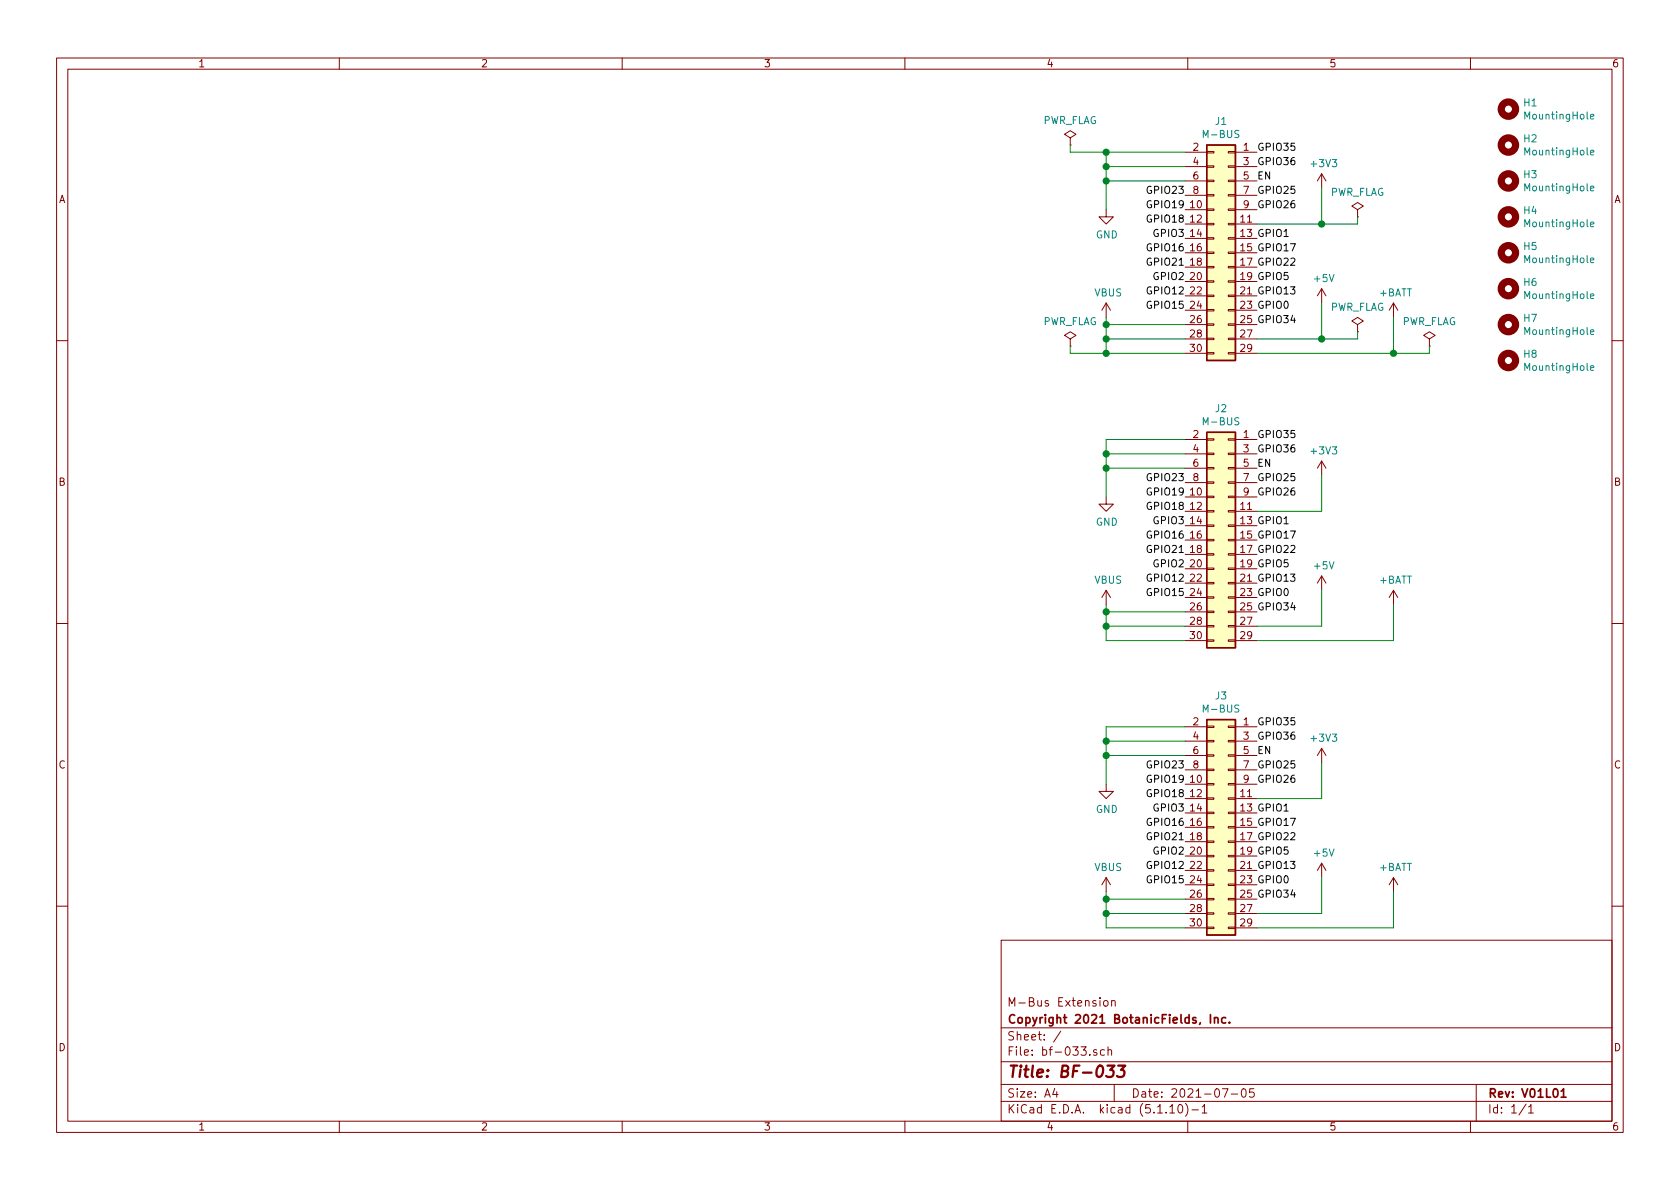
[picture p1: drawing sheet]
<svg xmlns="http://www.w3.org/2000/svg" width="297mm" height="210mm" viewBox="0 0 297 210" stroke-linecap="round" stroke-linejoin="round" font-family="sans-serif">
<g fill="none" stroke="#840000" stroke-width=".18">
<path d="M10 10.3h277v189.9h-277zM12 12.2h273v186.1h-273zM60 10.3v1.9M110 10.3v1.9M160 10.3v1.9M210 10.3v1.9M260 10.3v1.9M189.2 24.4l1-.7-1-.6-1 .6 1 .7v1.2M189.2 25.6h.1M195.6 37.1v1.2h1.2l-1.2 1.3-1.3-1.3h1.3M209.5 26.9h3.9M209.5 37.1h3.9"/>
<path d="M209.5 39.6h3.9M209.5 29.5h3.9M209.5 32h3.9M209.5 34.5h3.9M213.4 39.5h1.2v.2h-1.2zM213.4 37h1.2v.2h-1.2zM213.4 34.4h1.2v.3h-1.2zM213.4 31.9h1.2v.2h-1.2zM213.4 29.3h1.2v.3h-1.2zM213.4 26.8h1.2v.2h-1.2zM217.2 39.5h1.2v.2h-1.2zM217.2 37h1.2v.2h-1.2z"/>
<path d="M217.2 34.4h1.2v.3h-1.2zM217.2 31.9h1.2v.2h-1.2zM217.2 29.3h1.2v.3h-1.2zM217.2 26.8h1.2v.2h-1.2zM218.4 26.9h3.8M218.4 37.1h3.8M218.4 39.6h3.8M218.4 29.5h3.8M218.4 32h3.8M218.4 34.5h3.8M233.7 30.7v2.6M233.7 30.7l-.8 1.3"/>
<path d="M233.7 30.7l.7 1.3M240 37.1l1-.7-1-.6-1 .6 1 .7v1.2M240 38.3h.1M189.2 59.9l1-.6-1-.6-1 .6 1 .6v1.3M195.6 53.6v2.5M195.6 53.6l-.8 1.3M195.6 53.6l.7 1.3M209.5 42.2h3.9M209.5 44.7h3.9M209.5 47.2h3.9M209.5 49.8h3.9M209.5 52.3h3.9"/>
<path d="M209.5 54.9h3.9M209.5 57.4h3.9M209.5 59.9h3.9M213.4 49.7h1.2v.2h-1.2zM213.4 52.2h1.2v.2h-1.2zM213.4 54.7h1.2v.3h-1.2zM213.4 57.3h1.2v.2h-1.2zM213.4 59.8h1.2v.3h-1.2zM213.4 47.1h1.2v.3h-1.2zM213.4 42h1.2v.3h-1.2zM213.4 44.6h1.2v.2h-1.2zM217.2 49.7h1.2v.2h-1.2z"/>
<path d="M217.2 52.2h1.2v.2h-1.2zM217.2 54.7h1.2v.3h-1.2zM217.2 57.3h1.2v.2h-1.2zM217.2 59.8h1.2v.3h-1.2zM217.2 47.1h1.2v.3h-1.2zM217.2 42h1.2v.3h-1.2zM217.2 44.6h1.2v.2h-1.2zM218.4 42.2h3.8M218.4 44.7h3.8M218.4 47.2h3.8M218.4 49.8h3.8M218.4 52.3h3.8"/>
<path d="M218.4 54.9h3.8M218.4 57.4h3.8M218.4 59.9h3.8M233.7 51v2.6M233.7 51l-.8 1.3M233.7 51l.7 1.3M240 57.4l1-.6-1-.7-1 .7 1 .6v1.3M240 58.7h.1M246.4 53.6v2.5M246.4 53.6l-.8 1.3M246.4 53.6l.7 1.3M252.7 59.9l1-.6-1-.6-1 .6 1 .6v1.3"/>
<path d="M10 60.2h2M189.2 61.2h.1M209.5 62.5h3.9M209.5 77.7h3.9M213.4 62.4h1.2v.2h-1.2zM213.4 77.6h1.2v.2h-1.2zM217.2 62.4h1.2v.2h-1.2zM217.2 77.6h1.2v.2h-1.2zM218.4 62.5h3.8M218.4 77.7h3.8M252.7 61.2h.1M285 60.2h2"/>
<path d="M195.6 87.9v1.2h1.2l-1.2 1.3-1.3-1.3h1.3M209.5 87.9h3.9M209.5 90.4h3.9M209.5 93h3.9M209.5 95.5h3.9M209.5 98h3.9M209.5 80.3h3.9M209.5 82.8h3.9M209.5 85.3h3.9M213.4 97.9h1.2v.3h-1.2zM213.4 92.8h1.2v.3h-1.2zM213.4 90.3h1.2v.2h-1.2z"/>
<path d="M213.4 87.8h1.2v.2h-1.2zM213.4 85.2h1.2v.3h-1.2zM213.4 95.4h1.2v.2h-1.2zM213.4 82.7h1.2v.2h-1.2zM213.4 80.1h1.2v.3h-1.2zM217.2 97.9h1.2v.3h-1.2zM217.2 92.8h1.2v.3h-1.2zM217.2 90.3h1.2v.2h-1.2zM217.2 87.8h1.2v.2h-1.2zM217.2 85.2h1.2v.3h-1.2zM217.2 95.4h1.2v.2h-1.2zM217.2 82.7h1.2v.2h-1.2z"/>
<path d="M217.2 80.1h1.2v.3h-1.2zM218.4 87.9h3.8M218.4 90.4h3.8M218.4 93h3.8M218.4 95.5h3.8M218.4 98h3.8M218.4 80.3h3.8M218.4 82.8h3.8M218.4 85.3h3.8M233.7 81.5v2.6M233.7 81.5l-.8 1.3M233.7 81.5l.7 1.3"/>
<path d="M10 110.3h2M195.6 104.4v2.5M195.6 104.4l-.8 1.3M195.6 104.4l.7 1.3M209.5 100.6h3.9M209.5 103.1h3.9M209.5 105.7h3.9M209.5 108.2h3.9M209.5 110.7h3.9M209.5 113.3h3.9M213.4 100.5h1.2v.2h-1.2zM213.4 103h1.2v.2h-1.2z"/>
<path d="M213.4 105.5h1.2v.3h-1.2zM213.4 108.1h1.2v.2h-1.2zM213.4 110.6h1.2v.3h-1.2zM213.4 113.2h1.2v.2h-1.2zM217.2 100.5h1.2v.2h-1.2zM217.2 103h1.2v.2h-1.2zM217.2 105.5h1.2v.3h-1.2zM217.2 108.1h1.2v.2h-1.2zM217.2 110.6h1.2v.3h-1.2zM217.2 113.2h1.2v.2h-1.2zM218.4 100.6h3.8M218.4 103.1h3.8"/>
<path d="M218.4 105.7h3.8M218.4 108.2h3.8M218.4 110.7h3.8M218.4 113.3h3.8M233.7 101.8l-.8 1.3M233.7 101.8v2.6M233.7 101.8l.7 1.3M246.4 104.4l-.8 1.3M246.4 104.4v2.5M246.4 104.4l.7 1.3M285 110.3h2M195.6 138.7v1.2h1.2l-1.2 1.3-1.3-1.3h1.3"/>
<path d="M209.5 128.5h3.9M209.5 138.7h3.9M209.5 131.1h3.9M209.5 133.6h3.9M209.5 136.1h3.9M213.4 138.6h1.2v.2h-1.2zM213.4 136h1.2v.3h-1.2zM213.4 133.5h1.2v.2h-1.2zM213.4 130.9h1.2v.3h-1.2zM213.4 128.4h1.2v.2h-1.2zM217.2 138.6h1.2v.2h-1.2zM217.2 136h1.2v.3h-1.2z"/>
<path d="M217.2 133.5h1.2v.2h-1.2zM217.2 130.9h1.2v.3h-1.2zM217.2 128.4h1.2v.2h-1.2zM218.4 128.5h3.8M218.4 138.7h3.8M218.4 131.1h3.8M218.4 133.6h3.8M218.4 136.1h3.8M233.7 132.3v2.6M233.7 132.3l-.8 1.3M233.7 132.3l.7 1.3M195.6 155.2l-.8 1.3"/>
<path d="M195.6 155.2v2.5M195.6 155.2l.7 1.3M209.5 141.2h3.9M209.5 143.8h3.9M209.5 146.3h3.9M209.5 148.8h3.9M209.5 151.4h3.9M209.5 153.9h3.9M209.5 156.5h3.9M209.5 159h3.9M213.4 151.3h1.2v.2h-1.2zM213.4 153.8h1.2v.2h-1.2z"/>
<path d="M213.4 156.3h1.2v.3h-1.2zM213.4 158.9h1.2v.2h-1.2zM213.4 148.7h1.2v.3h-1.2zM213.4 143.6h1.2v.3h-1.2zM213.4 141.1h1.2v.2h-1.2zM213.4 146.2h1.2v.2h-1.2zM217.2 151.3h1.2v.2h-1.2zM217.2 153.8h1.2v.2h-1.2zM217.2 156.3h1.2v.3h-1.2zM217.2 158.9h1.2v.2h-1.2zM217.2 148.7h1.2v.3h-1.2zM217.2 143.6h1.2v.3h-1.2z"/>
<path d="M217.2 141.1h1.2v.2h-1.2zM217.2 146.2h1.2v.2h-1.2zM218.4 141.2h3.8M218.4 143.8h3.8M218.4 146.3h3.8M218.4 148.8h3.8M218.4 151.4h3.8M218.4 153.9h3.8M218.4 156.5h3.8M218.4 159h3.8M233.7 152.6v2.6M233.7 152.6l-.8 1.3"/>
<path d="M233.7 152.6l.7 1.3M246.4 155.2v2.5M246.4 155.2l-.8 1.3M246.4 155.2l.7 1.3M10 160.2h2M177 166.3h108v32h-108zM194.5 176.4v.2M194.5 176.9v1M195.2 177.1l.2-.2 .4 .2v.7l-.2 .1-.4-.1zM196.5 177.1l.3-.2 .3 .1 .1 .9M196.5 176.9v1M209.5 161.5h3.9"/>
<path d="M209.5 164.1h3.9M213.4 161.4h1.2v.3h-1.2zM213.4 164h1.2v.2h-1.2zM217.2 161.4h1.2v.3h-1.2zM217.2 164h1.2v.2h-1.2zM218.4 161.5h3.8M218.4 164.1h3.8M285 160.2h2M60 198.3v1.9M110 198.3v1.9M160 198.3v1.9M177 194.8h108"/>
<path d="M177 191.8h108M177 187.8h108M177 181.8h108M186.5 192.5l-.4 1h1M186.8 193v1M187.6 182.3l-1.3 2M193.9 185.7l-.4-.1-.2 .2 .1 .2 .5 .2v.3h-.6M195.3 185.7l-.5-.1-.2 .3v.6l.2 .1 .5-.1M195.9 185.7l.2-.1 .4 .1v.9M195.9 185.1v1.5M197 191.8v3M206.8 195.8l.5-.5v1.5"/>
<path d="M206.8 196.8h.9M208.5 195.4l.1-.1a.8 .8 0 0 1 .5 .8 .8 .8 0 0 1-.5 .7 1 1 0 0 1-.1-1.4zM209.6 195.1a1.71 1.71 0 0 1 0 2.3M210 198.3v1.9M210.7 196.3h1.2M212.5 195.8l.5-.5v1.5M212.5 196.8h.9M216.1 192.5h1l-.6 1.5M217.7 193.5h1.1M219.6 192.7l.4-.2a.94 .94 0 0 1 0 1.5 .82 .82 0 0 1-.4-1.3zM221.7 192.5h-.7l-.1 .7 .2-.1 .5 .1 .2 .2-.1 .5-.2 .1-.6-.1M260 198.3v1.9"/>
<path d="M261 191.8v6.5M269.8 195.2l-1.2 2M270.3 195.8l.4-.5v1.5M270.3 196.8h.8"/>
</g>
<path d="M214 179.4v1.5M214.7 179.9v1M214.7 180.1l.2-.2 .4 .1 .1 .9M216.7 180l-.4-.1-.3 .3 .1 .6 .2 .1 .4-.1M217.4 180.8v.1M276 193l.5-.5v1.5M276 194h.9" fill="none" stroke="#840000" stroke-width=".3"/>
<path d="M195.8 188.4h1.3l-.8 .8a.48 .48 0 0 1 .6 .4l-.1 .5-.2 .2-.7 .1-.3-.1M197.7 188.4h1.3l-.8 .8a.49 .49 0 0 1 .6 .4v.5l-.3 .2-.7 .1-.3-.1" fill="none" stroke="#840000" stroke-width=".41"/>
<g fill="none" stroke="#840000" stroke-width="1.3">
<circle cx="266.7" cy="19.3" r="1.27"/>
<circle cx="266.7" cy="25.6" r="1.27"/>
<circle cx="266.7" cy="32" r="1.27"/>
<circle cx="266.7" cy="38.3" r="1.27"/>
<circle cx="266.7" cy="51" r="1.27"/>
<circle cx="266.7" cy="44.7" r="1.27"/>
<circle cx="266.7" cy="57.4" r="1.27"/>
<circle cx="266.7" cy="63.7" r="1.27"/>
</g>
<path d="M281.2 20.6l.6-.1v-.2l-.4-.1-.2 .2 .1 .6h.5M281.2 27l.6-.1v-.3h-.4l-.2 .1 .1 .7h.5M281.2 33.3l.6-.1v-.2l-.4-.1-.2 .2 .1 .6h.5M281.2 39.7l.6-.1v-.3h-.4l-.2 .1 .1 .7h.5M281.2 46l.6-.1v-.2l-.4-.1-.2 .2 .1 .6h.5M281.2 52.4l.6-.1v-.3h-.4l-.2 .1 .1 .7h.5M281.2 58.7l.6-.1v-.2l-.4-.1-.2 .2 .1 .6h.5M281.2 65.1l.6-.1v-.3h-.4l-.2 .1 .1 .7h.5" fill="none" stroke="#008484" stroke-width=".18"/>
<g fill="#ffffc2" stroke="#ffffc2" stroke-width=".18">
<path d="M213.4 25.6h5v38.1h-5z"/>
<path d="M213.4 76.4h5v38.1h-5z"/>
<path d="M213.4 127.2h5v38.1h-5z"/>
</g>
<path d="M213.4 25.6h5v38.1h-5zM213.4 76.4h5v38.1h-5zM213.4 127.2h5v38.1h-5z" fill="none" stroke="#840000" stroke-width=".25"/>
<g fill="none" stroke="#008400" stroke-width=".18">
<path d="M189.2 25.6v1.3h20.3M195.6 26.9v10.2M195.6 32h13.9M195.6 29.5h13.9M233.7 33.3v6.3M240 38.3v1.3h-17.8M195.6 56.1v6.4M195.6 59.9h13.9M195.6 57.4h13.9M233.7 53.6v6.3M240 58.7v1.2h-17.8M246.4 56.1v6.4"/>
<path d="M189.2 61.2v1.3h20.3M209.5 77.7h-13.9v10.2M252.7 61.2v1.3h-30.5M195.6 80.3h13.9M195.6 82.8h13.9M233.7 84.1v6.3h-11.5M195.6 110.7h13.9M195.6 106.9v6.4h13.9M195.6 108.2h13.9M233.7 104.4v6.3h-11.5M246.4 106.9v6.4h-24.2M195.6 133.6h13.9"/>
<path d="M195.6 131.1h13.9M209.5 128.5h-13.9v10.2M233.7 134.9v6.3h-11.5M195.6 157.7v6.4h13.9M195.6 159h13.9M233.7 155.2v6.3h-11.5M246.4 157.7v6.4h-24.2M195.6 161.5h13.9"/>
</g>
<g fill="#008400" stroke="#008400" stroke-width=".25">
<circle cx="233.7" cy="59.9" r=".51"/>
<circle cx="195.6" cy="57.4" r=".51"/>
<circle cx="195.6" cy="29.5" r=".51"/>
<circle cx="195.6" cy="62.5" r=".51"/>
<circle cx="233.7" cy="39.6" r=".51"/>
<circle cx="195.6" cy="32" r=".51"/>
<circle cx="195.6" cy="59.9" r=".51"/>
<circle cx="246.4" cy="62.5" r=".51"/>
<circle cx="195.6" cy="161.5" r=".51"/>
<circle cx="195.6" cy="26.9" r=".51"/>
<circle cx="195.6" cy="108.2" r=".51"/>
<circle cx="195.6" cy="159" r=".51"/>
<circle cx="195.6" cy="110.7" r=".51"/>
<circle cx="195.6" cy="131.1" r=".51"/>
<circle cx="195.6" cy="82.8" r=".51"/>
<circle cx="195.6" cy="133.6" r=".51"/>
<circle cx="195.6" cy="80.3" r=".51"/>
</g>
<text font-size="2.8" fill="#840000" x="178" y="190.5">Title: BF-033</text>
<g font-size="2.1" fill="#840000">
<text x="178" y="178">M-Bus Extension</text>
<text x="178" y="184">Sheet: /</text>
<text x="178" y="181">Copyright 2021 BotanicFields, Inc.</text>
<text x="178" y="186.7">File: bf-033.sch</text>
<text x="178" y="196.9">KiCad E.D.A. kicad (5.1.10)-1</text>
<text x="178" y="194.1">Size: A4</text>
<text x="200" y="194.1">Date: 2021-07-05</text>
<text x="263" y="194.1">Rev: V01L01</text>
<text x="263" y="196.9">Id: 1/1</text>
</g>
<g font-size="1.8" fill="#840000">
<text x="35" y="11.9">1</text>
<text x="85" y="11.9">2</text>
<text x="135" y="11.9">3</text>
<text x="185" y="11.9">4</text>
<text x="235" y="11.9">5</text>
<text x="285" y="11.9">6</text>
<text x="211" y="26.7">2</text>
<text x="211" y="29.2">4</text>
<text x="219.9" y="26.7">1</text>
<text x="219.9" y="29.2">3</text>
<text x="10.4" y="35.9">A</text>
<text x="211" y="31.7">6</text>
<text x="211" y="34.3">8</text>
<text x="219.9" y="31.7">5</text>
<text x="219.9" y="34.3">7</text>
<text x="285.4" y="35.9">A</text>
<text x="210.5" y="36.8">10</text>
<text x="210.5" y="39.4">12</text>
<text x="210.5" y="41.9">14</text>
<text x="219.4" y="39.4">11</text>
<text x="219.9" y="36.8">9</text>
<text x="210.5" y="44.4">16</text>
<text x="210.5" y="47">18</text>
<text x="210.5" y="49.5">20</text>
<text x="210.5" y="52.1">22</text>
<text x="210.5" y="54.6">24</text>
<text x="210.5" y="57.1">26</text>
<text x="210.5" y="59.7">28</text>
<text x="219.4" y="59.7">27</text>
<text x="210.5" y="62.2">30</text>
<text x="219.4" y="62.2">29</text>
<text x="211" y="77.5">2</text>
<text x="219.9" y="77.5">1</text>
<text x="211" y="80">4</text>
<text x="211" y="82.5">6</text>
<text x="219.9" y="80">3</text>
<text x="219.9" y="82.5">5</text>
<text x="10.4" y="85.9">B</text>
<text x="210.5" y="87.6">10</text>
<text x="211" y="85.1">8</text>
<text x="219.9" y="85.1">7</text>
<text x="219.9" y="87.6">9</text>
<text x="285.4" y="85.9">B</text>
<text x="210.5" y="90.2">12</text>
<text x="210.5" y="92.7">14</text>
<text x="210.5" y="95.2">16</text>
<text x="219.4" y="90.2">11</text>
<text x="210.5" y="97.8">18</text>
<text x="210.5" y="100.3">20</text>
<text x="210.5" y="102.9">22</text>
<text x="210.5" y="105.4">24</text>
<text x="210.5" y="107.9">26</text>
<text x="210.5" y="110.5">28</text>
<text x="210.5" y="113">30</text>
<text x="219.4" y="110.5">27</text>
<text x="219.4" y="113">29</text>
<text x="211" y="128.3">2</text>
<text x="211" y="130.8">4</text>
<text x="219.9" y="128.3">1</text>
<text x="219.9" y="130.8">3</text>
<text x="10.4" y="135.9">C</text>
<text x="211" y="133.3">6</text>
<text x="211" y="135.9">8</text>
<text x="219.9" y="133.3">5</text>
<text x="219.9" y="135.9">7</text>
<text x="285.4" y="135.9">C</text>
<text x="210.5" y="138.4">10</text>
<text x="210.5" y="141">12</text>
<text x="210.5" y="143.5">14</text>
<text x="219.4" y="141">11</text>
<text x="219.9" y="138.4">9</text>
<text x="210.5" y="146">16</text>
<text x="210.5" y="148.6">18</text>
<text x="210.5" y="151.1">20</text>
<text x="210.5" y="153.7">22</text>
<text x="210.5" y="156.2">24</text>
<text x="210.5" y="158.7">26</text>
<text x="210.5" y="161.3">28</text>
<text x="219.4" y="161.3">27</text>
<text x="210.5" y="163.8">30</text>
<text x="219.4" y="163.8">29</text>
<text x="10.4" y="185.9">D</text>
<text x="285.4" y="185.9">D</text>
<text x="35" y="199.9">1</text>
<text x="85" y="199.9">2</text>
<text x="135" y="199.9">3</text>
<text x="185" y="199.9">4</text>
<text x="235" y="199.9">5</text>
<text x="285" y="199.9">6</text>
</g>
<g font-size="1.8" fill="#008484">
<text x="184.3" y="21.9">PWR_FLAG</text>
<text x="214.9" y="22.1">J1</text>
<text x="269.5" y="18.8">H1</text>
<text x="269.8" y="21.1">MountingHole</text>
<text x="213" y="24.4">M-BUS</text>
<text x="232" y="29.6">+3V3</text>
<text x="269.5" y="25.2">H2</text>
<text x="269.8" y="27.5">MountingHole</text>
<text x="235.1" y="34.6">PWR_FLAG</text>
<text x="269.5" y="31.5">H3</text>
<text x="269.8" y="33.8">MountingHole</text>
<text x="269.5" y="37.9">H4</text>
<text x="269.8" y="40.2">MountingHole</text>
<text x="193.8" y="42.2">GND</text>
<text x="269.5" y="44.2">H5</text>
<text x="269.8" y="46.5">MountingHole</text>
<text x="193.5" y="52.4">VBUS</text>
<text x="232.5" y="49.9">+5V</text>
<text x="243.9" y="52.4">+BATT</text>
<text x="269.5" y="50.6">H6</text>
<text x="269.8" y="52.9">MountingHole</text>
<text x="184.3" y="57.5">PWR_FLAG</text>
<text x="235.1" y="55">PWR_FLAG</text>
<text x="247.8" y="57.5">PWR_FLAG</text>
<text x="269.5" y="56.9">H7</text>
<text x="269.8" y="59.2">MountingHole</text>
<text x="269.5" y="63.3">H8</text>
<text x="269.8" y="65.6">MountingHole</text>
<text x="213" y="75.2">M-BUS</text>
<text x="214.9" y="72.9">J2</text>
<text x="232" y="80.4">+3V3</text>
<text x="193.8" y="93">GND</text>
<text x="232.5" y="100.7">+5V</text>
<text x="193.5" y="103.2">VBUS</text>
<text x="243.9" y="103.2">+BATT</text>
<text x="214.9" y="123.7">J3</text>
<text x="213" y="126">M-BUS</text>
<text x="232" y="131.2">+3V3</text>
<text x="193.8" y="143.8">GND</text>
<text x="193.5" y="154">VBUS</text>
<text x="232.5" y="151.5">+5V</text>
<text x="243.9" y="154">+BATT</text>
</g>
<g font-size="1.8">
<text x="222.2" y="26.7">GPIO35</text>
<text x="222.2" y="29.2">GPIO36</text>
<text x="203.1" y="34.3">GPIO23</text>
<text x="222.2" y="31.7">EN</text>
<text x="222.2" y="34.3">GPIO25</text>
<text x="203.1" y="39.4">GPIO18</text>
<text x="203.1" y="36.8">GPIO19</text>
<text x="204.1" y="41.9">GPIO3</text>
<text x="219.4" y="41.9">13 GPIO1</text>
<text x="222.2" y="36.8">GPIO26</text>
<text x="203.1" y="44.4">GPIO16</text>
<text x="203.1" y="47">GPIO21</text>
<text x="219.4" y="44.4">15 GPIO17</text>
<text x="219.4" y="47">17 GPIO22</text>
<text x="203.1" y="52.1">GPIO12</text>
<text x="204.1" y="49.5">GPIO2</text>
<text x="219.4" y="49.5">19 GPIO5</text>
<text x="219.4" y="52.1">21 GPIO13</text>
<text x="203.1" y="54.6">GPIO15</text>
<text x="219.4" y="54.6">23 GPIO0</text>
<text x="219.4" y="57.1">25 GPIO34</text>
<text x="222.2" y="77.5">GPIO35</text>
<text x="222.2" y="82.5">EN</text>
<text x="222.2" y="80">GPIO36</text>
<text x="203.1" y="85.1">GPIO23</text>
<text x="203.1" y="87.6">GPIO19</text>
<text x="222.2" y="87.6">GPIO26</text>
<text x="222.2" y="85.1">GPIO25</text>
<text x="203.1" y="90.2">GPIO18</text>
<text x="203.1" y="95.2">GPIO16</text>
<text x="204.1" y="92.7">GPIO3</text>
<text x="219.4" y="92.7">13 GPIO1</text>
<text x="219.4" y="95.2">15 GPIO17</text>
<text x="203.1" y="97.8">GPIO21</text>
<text x="204.1" y="100.3">GPIO2</text>
<text x="219.4" y="97.8">17 GPIO22</text>
<text x="219.4" y="100.3">19 GPIO5</text>
<text x="203.1" y="102.9">GPIO12</text>
<text x="203.1" y="105.4">GPIO15</text>
<text x="219.4" y="102.9">21 GPIO13</text>
<text x="219.4" y="105.4">23 GPIO0</text>
<text x="219.4" y="107.9">25 GPIO34</text>
<text x="222.2" y="130.8">GPIO36</text>
<text x="222.2" y="128.3">GPIO35</text>
<text x="203.1" y="135.9">GPIO23</text>
<text x="222.2" y="135.9">GPIO25</text>
<text x="222.2" y="133.3">EN</text>
<text x="203.1" y="141">GPIO18</text>
<text x="203.1" y="138.4">GPIO19</text>
<text x="204.1" y="143.5">GPIO3</text>
<text x="219.4" y="143.5">13 GPIO1</text>
<text x="222.2" y="138.4">GPIO26</text>
<text x="203.1" y="148.6">GPIO21</text>
<text x="203.1" y="146">GPIO16</text>
<text x="219.4" y="146">15 GPIO17</text>
<text x="219.4" y="148.6">17 GPIO22</text>
<text x="203.1" y="153.7">GPIO12</text>
<text x="204.1" y="151.1">GPIO2</text>
<text x="219.4" y="151.1">19 GPIO5</text>
<text x="219.4" y="153.7">21 GPIO13</text>
<text x="203.1" y="156.2">GPIO15</text>
<text x="219.4" y="156.2">23 GPIO0</text>
<text x="219.4" y="158.7">25 GPIO34</text>
</g>
</svg>
